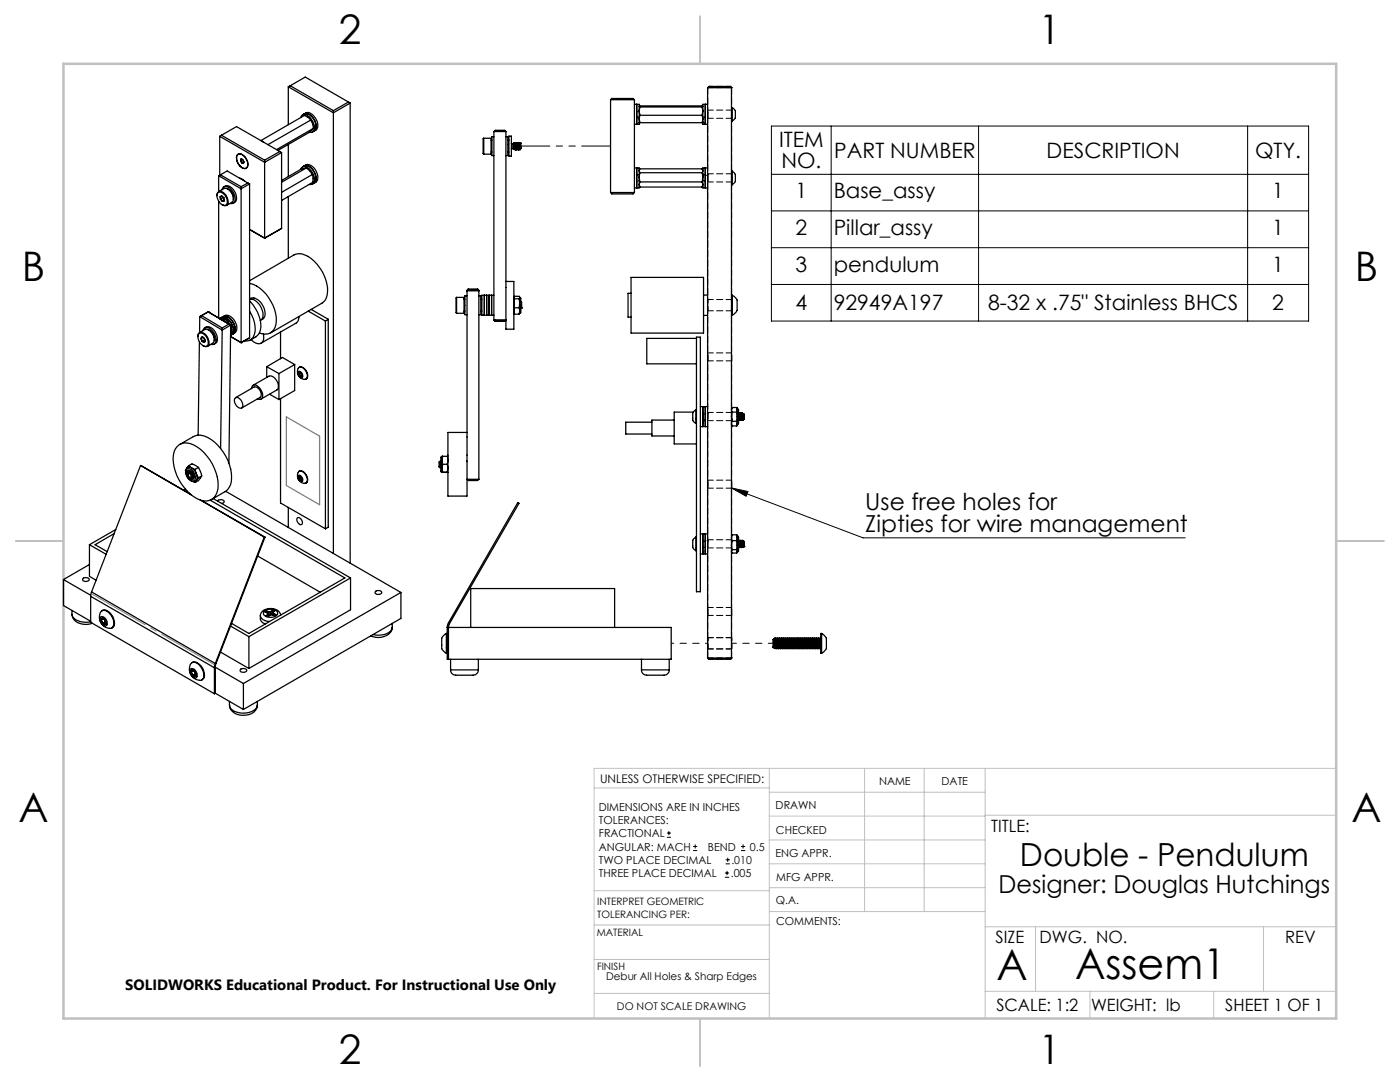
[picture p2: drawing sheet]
<svg xmlns="http://www.w3.org/2000/svg" width="279mm" height="216mm" viewBox="0 0 279 216" stroke-linecap="round" stroke-linejoin="round" font-family="sans-serif">
<g fill="none" stroke="#000" stroke-width=".2">
<path d="M154 25.2h107.2v38.9h-107.2zM154 34.8h107.2M165.9 25.2v38.9M195.3 25.2v38.9M249 25.2v38.9M154 42.1h107.2M154 49.4h107.2M154 56.8h107.2M146 97.4l3.3 .7-.4 .9zM146 97.4l26.2 9.9h64.3M133.1 167.1h.8M133.1 166.2h.8"/>
<path d="M133.5 165.8v.9M138.3 169.7h.8M138.3 168.9h.8M138.7 168.5v.8M144.7 175h.8M144.7 174.2h.8M144.8 172.4h.9M144.8 171.6h.9M145.1 173.8v.8M145.2 171.1v.9M147.9 169.7h.8M147.9 168.9h.8"/>
<path d="M148.3 168.5v.8"/>
</g>
<g fill="none" stroke="#c0c0c0" stroke-width=".2">
<path d="M118.6 157.2h34.9M153.5 153.3v49.9M153.5 158.1h43.1M172.5 153.3v28.6M184.4 153.3v28.6M196.6 153.3v49.9M266.7 153.3h-148.1v49.9M118.6 177.7h35M153.5 167.6h43.1M153.5 162.8h43.1M153.5 172.4h43.1M153.5 177.1h43.1"/>
<path d="M196.6 162.7h70.1M118.6 198.2h34.9M118.6 191.5h34.9M118.6 184.6h35M153.6 181.9h43M196.6 197.8h70.1M196.6 184.9h70.1M206.7 184.9v12.9M217.5 197.8v5.4M242.2 197.8v5.4M252.2 184.9v12.9"/>
</g>
<path d="M139.7 3.2v9.5M3.1 107.9h9.6M266.7 107.9h9.5M139.7 203.2v9.6" fill="none" stroke="#c0c0c0" stroke-width=".25"/>
<path d="M12.7 12.7h254v190.5h-254z" fill="none" stroke="#c0c0c0" stroke-width=".5"/>
<path d="M57.2 83.2l6.6 3.8v13.7l-6.6-3.8z" fill="none" stroke="#808080" stroke-width=".25"/>
<path d="M43 132.7l-24.7-14.2" fill="none" stroke="#808080" stroke-width=".2" stroke-dasharray="15.2 1.3 1.3 1.3" stroke-dashoffset="2.9"/>
<path d="M146 97.4l3.3 .7-.4 .9z" fill="#000"/>
<g fill="none" stroke="#000" stroke-width=".25">
<path d="M57.5 17.3l9 5.2 3.4-1.9M57.5 17.3v7.6M57.9 17.1l-.4 .2M57.9 17.1l8.6 5M57.9 17.1l3-1.7 8.6 5M121.8 19.9l.3-.3h4.2l.3 .3M121.8 19.9h4.8M121.8 19.9v18.5M126.6 19.9v18.5M141.2 17.5v113.8M141.2 17.5l.3-.2h4.2l.3 .2M141.2 17.5h4.8"/>
<path d="M146 17.5v113.8M43.3 39.1a.79 .79 0 0 1 .5-1 .79 .79 0 0 1 1 .5 1.99 1.99 0 0 1 .6 2.3 .72 .72 0 0 1-1.1 0M43.4 38.5a1.18 1.18 0 0 1 1.7 .8 1.3 1.3 0 0 1-.1 1.7 1.82 1.82 0 0 1-1.6-2.5zM43.6 35.1v3.1l1.1-.6a1.84 1.84 0 0 1 1.9 2.2l-.4 .6-1 .6M43.6 35.1l4.5 2.6 1.7-1M43.9 27.2l8.9 5.2 3.4-2M43.9 27.2v7.8M44 39.3v.4M44 39.7l.4 .4M44 34.9l-.4 .2M44 34.9l4.1 2.4M44 34.9l1.3-.8 4.2 2.4"/>
<path d="M44.2 27l-.3 .2M44.2 27l8.6 5M44.2 27l3-1.7 8.6 4.9M44.3 39.2a.85 .85 0 0 1 .4 .9M44.3 39.2l-.3 .1M44.3 37.9a.82 .82 0 0 1 .6-.7 .82 .82 0 0 1 .9 .3 2.74 2.74 0 0 1 1 2.8 .75 .75 0 0 1-.9 .3M44.3 39.2h.1M44.6 39.4h.1M44.6 39.4l-.6 .3M44.7 37.3l.2-.2a1.43 1.43 0 0 1 1.8 .9 1.8 1.8 0 0 1 .1 2.4l-.3 .2M44.7 39.8v.3M44.7 39.9l-.3 .2"/>
<path d="M45.3 37.6a2.05 2.05 0 0 1 1.3 2.2M47.3 30.9a1.16 1.16 0 0 1 1.8 .7 1.28 1.28 0 0 1-.1 2 2.06 2.06 0 0 1-1.7-2.7zM47.4 30.9a1.26 1.26 0 0 1 1.8 .9 1.14 1.14 0 0 1-.3 1.9 2.04 2.04 0 0 1-1.5-2.8zM47.8 35.6l.5 .1 .6 .5M48 32l.2 .5M48.1 31.7a.54 .54 0 0 1 .5 .6M48.1 31.7l-.1 .3M48.1 31.7l.3 .1-.4 .2M48.1 37.3v31.1M48.2 32.5l.3 .1M48.6 32.3l-.1 .3M48.6 32.2l-.4 .3"/>
<path d="M49.5 36.5l-1.4 .8M49.5 36.5l.3 .2M49.8 36.7v30.7M52.2 28.1l.4 .3M52.8 32v15.5M55.8 30.2l-3 1.8M55.8 30.2l.4 .2M56.2 30.4v15.2M57.5 28.8v6.4M57.5 39.2v12.3M60 33.8a.84 .84 0 0 1 1.4-.4 2.47 2.47 0 0 1 1.1 3.3l-.8 .1M60 23.5a.81 .81 0 0 1 .6-.7 .81 .81 0 0 1 .9 .3 2.87 2.87 0 0 1 1.2 2.9 .83 .83 0 0 1-1 .4"/>
<path d="M60.7 33.1a1.4 1.4 0 0 1 2.1 .6 2.05 2.05 0 0 1 .2 2.6l-.3 .2M60.7 33.1a2.26 2.26 0 0 1 2.4 2.2 1.25 1.25 0 0 1-.4 1.2M60.7 33.1a1.8 1.8 0 0 1 2.1 1.3 1.66 1.66 0 0 1-.1 2.1M60.7 22.7a2.28 2.28 0 0 1 2.4 2.5l-.1 .4-.3 .6M60.7 22.7a1.26 1.26 0 0 1 2 .5 2.09 2.09 0 0 1 .3 2.8l-.3 .2M60.7 22.7a2.36 2.36 0 0 1 2.4 2.8l-.4 .7M60.7 33.1l-.3 .2M60.7 22.7l-.3 .2M61.1 33.5l.7 .6 .5 .7M61.1 33.5l-1 .3-3.9 2.2M61.1 33.5l-4.9 2.9M62 24l.4 .7 .1 .9"/>
<path d="M62 24l-.5-.6-.8-.4-8.6 5M62 24l-8.5 4.9M62.3 34.8l.2 .6-.1 1-6.2 3.6M62.3 34.8l-6.1 3.6M62.5 25.6l-.7 .8-6.3 3.6M62.5 25.6l-7.3 4.2M62.7 36.5l-.4 .2M62.7 26.2l-.4 .2M66.5 22.1v88.4M69.5 20.4l-3 1.7M69.5 20.4l.4 .2M69.9 20.6v91.8"/>
<path d="M96.5 27.6v3.2M96.5 27.6h1.5v3.2h-1.5M96.5 27.6l-.1 .1v2.9l.1 .2M98 28h.2M98 30.3h.2M98.6 27.3h-.4v3.7h.4M98.6 26.2h2.4M98.6 26.2v37.6M98.6 26.2l.2-.2h1.9l.3 .2M101 26.2v39.5h1.6v-9.5h-1.6M101 27.3h.4v3.7h-.4M101.4 28h.2"/>
<path d="M101.4 30.3h.2M101.6 27.2h.5v4h-.5zM102.1 28.6l.1 .1M102.2 29.7h-.1M102.2 28.7v1M102.2 28.7h.2M102.2 29.7h.2M102.4 28.7v1M102.4 29.7l.2 .1M102.5 28.6l.1 1.2 .1-.1M102.5 28.6l.1 1.1M102.5 28.6l-.1 .1"/>
<path d="M102.7 28.6l.1 1.2 .2-.1M102.7 29.6l.1 .2M102.7 28.4v.2M102.7 28.4l.1 1.4M102.7 28.6h-.2l.2 1M102.7 28.4l-.1 .1M102.7 28.5l.2 1.2M102.9 28.4h.1M103 29.6l-.2-1 .1-.1 .2 1.4M103 29.6l.1 .2M103 28.5l.2 1.3M103 28.5l.1 .1"/>
<path d="M103.1 28.6l.2 1.1-.1 .2M103.1 29.9h.1M103.2 28.6l.1 1M103.3 28.5l.1 1.4 .2-.2M103.3 28.5l-.1 .1M103.3 28.4h.1M103.3 29.6l.1 .2M103.3 28.5l.2 1.3M103.3 28.5l.3 1.2M103.6 28.4h.1M103.6 29.6l-.1-1 .1-.1 .2 1.4v-.1M103.6 29.6l.1 .2"/>
<path d="M103.8 29.8h.1M103.8 29.8v.1M103.9 28.5v1.2l-.1 .1M103.9 28.5h.1M103.9 28.5v1.1zM103.9 29.7l-.3-1.2 .2 1.3M121.8 38.4h4.8M121.8 38.4l.3 .3h4.2l.3-.3M126.6 33.5h1v4h-1M126.6 20.8h1v4h-1M127.1 33.5v4zM127.1 20.8v4z"/>
<path d="M127.1 36.2h.1M127.1 22.3h-.1M127.2 34.8l-.2 .2M127.2 23.3l-.1 .2M127.5 36l.1 .1M127.5 34.8l.1 .1M127.5 22.1l.1 .1M127.5 23.3l.1 .1M127.6 24.4h.1M127.6 24.4l.1 .1M127.6 33.9l.1-.1-.1 .3 .1 .4M127.6 37.1l.1 .2"/>
<path d="M127.6 21.2l.1 .1M127.6 21.2l12.5-.1 .2 .1-.2 .1M127.7 21.3l-.1 .8 .1 .9M127.7 23l-.1 .7 .1 .8M127.7 36.3l-.1 .5 .1 .5M127.7 34.5l-.1 .7 .1 1.1M127.7 33.7h12.4l.2 .3-.2 .5M127.7 21.3h12.4M127.7 23h12.4M127.7 24.5h12.4M127.7 36.3h12.4M127.7 37.3h12.4"/>
<path d="M127.7 34.5h12.4M140.1 21.3l.2 .8-.2 .9M140.1 23l.2 .7-.2 .8M140.1 36.3l.2 .5-.2 .5M140.1 34.5l.2 .7-.2 1.1M140.2 33.8l.1 .1M140.3 24.4h.1M140.3 36h.1M140.3 34.8h.1M140.3 24.4l-.2 .1M140.3 22.1h.1M140.3 37.1l-.2 .2"/>
<path d="M140.3 23.3v.1M140.7 36.2h.1M140.8 35h.1M140.8 20.8v4zM140.8 33.5v4zM140.8 36v.2M140.8 23.2v.3M140.8 23.5h.1M141.2 34.8h.1M141.2 20.8h-.9v4h.9M141.2 33.5h-.9v4h.9M146 34.1h.1"/>
<path d="M146 36.9h.1M146 21.4h.1M146 24.2h.1M146.1 34.1l.2 .2a1.74 1.74 0 0 1 .2 2.2l-.4 .4M146.1 21.4l.4 .3a.99 .99 0 0 1 .3 1.2 1.16 1.16 0 0 1-.7 1.3M146.1 34.1v2.8M146.1 21.4v2.8M43.6 40.1v23.4M44.7 40.1h-.3M49.8 56l8.9-5.1a3.1 3.1 0 0 1 3.4 .7 8.3 8.3 0 0 1 3.2 7.2 2.15 2.15 0 0 1-1.1 1.7l-10.2 5.9M49.8 56.6a7.8 7.8 0 0 1 5.3 7.5 2.31 2.31 0 0 1-3.3 2.3M49.8 45.8l3 1.7"/>
<path d="M52.8 47.5h.1M56.2 45.6l-3.4 1.9M91.1 59.3v3.2M91.1 59.3h1.5v3.2h-1.5M91.1 59.3l-.1 .1v3l.1 .1M92.6 59.7h.2M93.2 59h-.4v3.8h.4M93.5 57.7l-.3 .2v41.1h-3.8v-12.7h3.8M93.5 57.8h1.8M93.5 57.8l-.3 .2h2.4l-.3-.2M93.5 57.7v.1M93.5 57.7h1.8"/>
<path d="M95.3 57.7v.1M95.3 57.7l.3 .2v37.7M95.6 59h.4v3.8h-.4M96 59.7h.2M96.7 58.9v4zM97.1 58.9v4M97.6 58.9v4zM98.1 58.9v4zM98.6 58.9h-2.4v4h2.4M102.6 59.4l.1 .2M102.6 59.3l.1-.2h.9l.1 .3M102.7 59.6l-.1 .9 .1 .9"/>
<path d="M102.7 59.6h.9M103.6 59.6l.1 .9M103.7 59.3h.1M103.7 59.3l.2 .2v2.9l-.2 .1M103.7 59.4v1.1M103.7 59.3v.1M103.7 59.4l-.1 .2M125.9 58.5h-.6v4.8h.6M125.9 55.4h14.5v11.1h-14.5zM140.4 58.9h.8M146 58.9h.2M146.2 58.9l.4 .3a1.43 1.43 0 0 1 .5 1.7 1.69 1.69 0 0 1-.9 2"/>
<path d="M146.2 58.9v4M39.5 67.2v-.1a.7 .7 0 0 1 .4-.7 .7 .7 0 0 1 .8 .1 2.14 2.14 0 0 1 .9 2.5 .83 .83 0 0 1-1.1 0M39.6 66.7a1.13 1.13 0 0 1 1.7 .7 1.36 1.36 0 0 1-.1 1.7 1.77 1.77 0 0 1-1.6-2.4zM39.8 68.2l-.3 18.6M39.9 63.2l-.1 3.2 1.1-.6a1.81 1.81 0 0 1 1.9 2.1l-.4 .6-1 .6M39.9 63.2l4.4 2.7M40.1 67.6l.2 .5M40.2 63l-.3 .2M40.2 63l4.1 2.4M40.3 67.3a.67 .67 0 0 1 .6 .7M40.3 67.3l-.2 .3M40.3 68.1l.4 .2"/>
<path d="M40.3 67.3h.3M40.5 66a.88 .88 0 0 1 .7-.7 .88 .88 0 0 1 .9 .4 2.53 2.53 0 0 1 .8 2.8l-.2 .2h-.6M40.5 67.3l-.4 .3M40.9 65.4a1.25 1.25 0 0 1 1.8 .5 2.35 2.35 0 0 1 .5 2.5l-.5 .3M40.9 67.8l-.6 .3M40.9 68l-.2 .3M41.5 65.8a2.02 2.02 0 0 1 1.3 2.2M41.6 62.2h.1M41.6 62.2l-1.4 .8M41.6 62.2l4.4 2.7M41.6 62.2l-1.7 1M43.9 63.6h.1"/>
<path d="M43.9 63.6a1.68 1.68 0 0 1 2 1.2M44 63.7l.4 .1 .7 .5zM44.2 63.4a1.81 1.81 0 0 1 2.1 1.3 1.6 1.6 0 0 1-.1 2.1 1.75 1.75 0 0 0-.1-2.3 1.71 1.71 0 0 0-1.9-1.1zM44.2 63.4l-.3 .2M44.3 65.4v.5M44.3 65.9l-.3 23.6M44.6 63.2a1.56 1.56 0 0 1 1.9 1 1.77 1.77 0 0 1 0 2.4 1.64 1.64 0 0 0 .1-2.1 1.87 1.87 0 0 0-2-1.3zM44.6 63.2a1.29 1.29 0 0 1 1.9 .4 2.14 2.14 0 0 1 .4 2.8l-.9 .5a1.99 1.99 0 0 0 0-1.8M44.6 63.2l-.4 .2M46 67.1l2.1 1.3M46 64.9l-.3-.2-1.4 .7M46 64.9l-1.7 1"/>
<path d="M46 64.9l-.3 27.5M47 79.4a1.33 1.33 0 0 1 1.5 1.5l-.2 .5a1.34 1.34 0 0 1-1.3-2zM47 79.3l3.7-2.1a1.4 1.4 0 0 1 1.2 2.1l-3.7 2.1M48.1 68.4h.1M49.8 62.1a5.4 5.4 0 0 1 .6 5.4 1.98 1.98 0 0 1-1.7 .6M49.8 60a7 7 0 0 1 2.2 5.8 2.71 2.71 0 0 1-2 2M49.8 67.4l-1.7 1M50.2 77.5a.73 .73 0 0 1 .5-.7 .73 .73 0 0 1 .8 .4l.4 .3a1.57 1.57 0 0 1 .2 2.1h-.7M50.5 76.9l3.2-1.8a1.88 1.88 0 0 1 1.8 2.3l-.3 .4-3.1 1.8M52 63.9a1.51 1.51 0 0 0 .8-2.2 2.92 2.92 0 0 0-2.5-2.3l-.5 .3a3 3 0 0 1 2.4 4l-.3 .2M52.6 66.6v.2a1.44 1.44 0 0 1-.7 1.8 1.92 1.92 0 0 1-1.8-.9M53.2 73.2l2.5 1.3"/>
<path d="M53.2 73.2v2.1M53.8 78.7l1.9 1M55.7 74.5v5.2M56 79.6v20.8l8.9 5.1M56 66.3v5.3M58.8 72.7v5.2l-3.1 1.8M58.8 72.7l-2.4-1.4-3.2 1.9M58.8 72.7l-3.1 1.8M59.6 73.4a1.11 1.11 0 0 1 1.6 .9 .93 .93 0 0 1-.3 1.4 1.51 1.51 0 0 1-1.3-2.3zM59.6 74.1a.81 .81 0 0 1 .7 1.3 .83 .83 0 0 1-.7-1.3zM59.6 74.6l.2 .4M59.7 63.1v.2a1.24 1.24 0 0 1-.6 1.2l-7 4"/>
<path d="M59.7 73.3l.1-.1a1.58 1.58 0 0 1 1.3 2.4M59.7 74.3l.3 .1 .3 .5M59.7 74.3l-.1 .3M59.7 74.3l.3 .1M59.8 75l.3 .1M60 74.4l.2 .4M60 74.4l-.4 .2M60.2 74.8h.1M60.2 74.8l-.4 .2M60.3 74.9l-.2 .2M61.5 62.1l3.4 2M62.1 61.7l3.4 2"/>
<path d="M64.9 64.1v41.4M65.5 63.7l-.6 .4M65.5 63.7v41.5l-.6 .3M92.6 62.1h.2M96 62.1h.2M98.6 63.8h.1M98.6 63.8l.2 .3M98.6 63.8h2.4l-.3 .3M98.8 64.1h.1M98.8 64.1h1.9M100.7 64.1h.1M102.6 62.5v.1"/>
<path d="M102.6 62.5l.1 .2M102.7 61.4l-.1 .7 .1 .6M102.7 61.4h.9M102.7 62.7h.9M103.6 61.4l.1 .7M103.7 60.5v1.6M103.7 62.1v.4M103.7 62.1l-.1 .6M103.7 62.5l-.1 .2M103.7 60.5l-.1 .9M103.9 60.7l.1 .7-.1 .2M103.9 60.4l.2 1.1"/>
<path d="M104 60.3l-.1 .1M104 60.3l.1 1.2M104.1 61.5h.1M139 67.5h-9.9v5.1h9.9M139 67.3h.8v50.8h-.8zM140.4 62.9h.8M146 62.9h.2M28 92.9l-9.7 25.2M28 92.9l10.1 5.8M28 92.9l9.9 5.6M35.3 89.1a2.64 2.64 0 0 1 3.4-.3 9.5 9.5 0 0 1 4.8 8.7 2.57 2.57 0 0 1-4.1 2 9.5 9.5 0 0 1-4.8-8.7l.4-1.2zM35.9 88.7l2.7-1.6a3.3 3.3 0 0 1 3.5 .6 9.2 9.2 0 0 1 3.9 9 2.56 2.56 0 0 1-1.1 1.4l-2.7 1.6"/>
<path d="M37 97.6l-.3 .2M37.1 93.7l-.1 .3M37.3 93.6a1.56 1.56 0 0 1 1.6 2.2l-.2 .2a1.65 1.65 0 0 1-1.4-2.4zM37.4 98l-.1 .1M37.5 94.7v-.2a.53 .53 0 0 1 .6-.1 .53 .53 0 0 1 .3 .6l-.2 .4-.3-.1M37.5 94.5v-.2a.75 .75 0 0 1 .9 .1 .75 .75 0 0 1 .1 .9l-.2 .1M37.5 94.9v-.1a.58 .58 0 0 1 .2-.9 1.16 1.16 0 0 1 .9 1.6 .7 .7 0 0 1-.9-.4M37.6 94.5a.42 .42 0 0 1 .5 .2 .42 .42 0 0 1-.3 .6l-.3-.4zM37.6 93.9l-.1 .7M37.6 92.9l.7-.3 1.3 .7M37.6 92.9l-.3 .6M37.6 92.9l.6 .4"/>
<path d="M37.7 94.1a.83 .83 0 0 1 .8 1.2M37.8 95.3h.1M37.8 95.3h.2h-.1M37.9 95.3l.7 .3M38.2 93.3a.79 .79 0 0 0-1 .1 .79 .79 0 0 0-.2 .9 1.76 1.76 0 0 0 2 1.7M38.2 93.3l.6 .5 .4 .7M38.2 93.3l.7 .4M38.5 95.3h.1M38.6 96.1l.4 .2M38.9 93.7l.3 .8M39.2 94.5l.1 .6-.1 .7M39.2 95.8l-.2 .2"/>
<path d="M39.2 94.5l.4 .8M39.2 95.8l-.2 .5M39.6 93.3l.7 1.7M39.6 93.3l-.7 .4M39.6 95.3l-.4 .5M40 99.8l12.7 7.4M40.2 99.9l12.7 7.3M40.3 95a2.8 2.8 0 0 1-1.3 1.3M40.3 95l-.7 .3M41.9 99.8l26.9 15.5-19.1 11.1-3.5-2M42.5 99.5l27.5 15.8M45 98l35 20.2"/>
<path d="M59.6 94.8a.8 .8 0 0 1 .6 1.3 .8 .8 0 0 1-.6-1.3zM59.6 95.3l.2 .4M59.7 94.1a1.6 1.6 0 0 1 1.5 2.2 1.41 1.41 0 0 1-1.6-.5 1.41 1.41 0 0 1 .1-1.7zM59.7 94.1a1.05 1.05 0 0 1 1.4 .7 1.06 1.06 0 0 1 0 1.6M59.8 95.7l.3 .2M59.8 95l.3 .3 .2 .4M59.8 95l-.2 .3M59.8 95l.2 .1M59.9 95.1l-.3 .2M60 95.1l.1 .4M60.1 95.5h.2M60.1 95.5l-.3 .2"/>
<path d="M60.3 95.7l-.2 .2M87.7 93.1v.1M87.7 93.2l.1 .1M87.8 92.1l.1 1.2M87.8 92.1l-.2 .1 .1 .9M87.8 92.1h.1M87.8 92.2l.2 1M87.8 92.1l.2 1M87.9 93.3h.1M87.9 91.9l-.1 .2M88 93.2l-.1 .1M88 91.9h.1"/>
<path d="M88 93.2h.1M88 91.9v.1M88.2 91.1l-.2 .2v2.8l.2 .1M88.2 93.5l.1 .7h-.1M88.2 91.9v1.6M88.2 93.5v.7M88.2 91.1v.8M88.2 91.9l.1 .7M88.2 91.1h.1M88.2 94.2h1.1M88.3 91.1l-.1 .8M88.3 92.6l-.1 .9"/>
<path d="M88.3 92.6h1M88.3 91.1h1.1M89.3 92.6l.1 .9-.1 .7M89.3 91.1l.1 .8-.1 .7M89.3 94.3l.1-.1zM93.1 91.9l.1 .2M93.2 95.6h2.4l-.3 .3h-1.8zM130.1 84.2h-5.2v2.4h5.2M134.5 83.8h-4.4v3.2h4.4M138.4 82.2h-3.9v6.4h4.5M138.9 81.8l-.3 .2a1.9 1.9 0 0 0-.2 2.1l.5 .4M138.9 81.8v2.7"/>
<path d="M138.9 84.5h.1M138.9 81.8h.1M139.8 85.1h1.4M139.8 81.1h1.4M140.2 82.5l.1 1.3M140.2 83.6l.1 .1M140.2 82.4l.1 .1M140.3 81.1v4zM140.3 82.5h.1M140.7 83.8v.1M140.8 81.1v4zM140.8 82.6h-.1"/>
<path d="M140.8 83.8l-.1 .1M141.2 83.6v.1M141.2 82.4v.1M146 84.7l.1 .3M146.1 83.6v.2M146.1 81.3l-.1 .5 .1 .4M146.1 82.2l-.1 .9 .1 1M146.1 84.1l-.1 .4 .1 .5M146.1 81.3l-.1 .3M146.1 81.3h.9M146.1 82.2h.9M146.1 84.1h.9"/>
<path d="M146.1 85h.9M147 84.1l.1 .4M147 82.2l.1 .9M147 81.3l.1 .5M147 81.3l.1 .3M147.1 81.6l.3 .1v2.8l-.3 .2M147.1 84.5v.2M147.1 83.1v1.4M147.1 81.8v1.3M147.1 81.6v.2M147.1 83.1l-.1 1M147.1 84.7l-.1 .3"/>
<path d="M147.1 81.8l-.1 .4M147.1 84.5l-.1 .5M147.4 83.8h.1M147.4 83.9h.1M147.4 82.8l.1 .8-.1 .3M147.5 82.4l-.1 .3 .3 1.2M147.5 82.4l.2 1.5M147.5 82.4h.1M147.5 82.4l.2 .2M147.5 82.4l.2 1.4M147.7 82.7l.1 .9M147.8 82.4l-.1 .3 .1 .9"/>
<path d="M147.8 83.6l-.1 .3M147.8 82.4l.2 1.5M147.8 82.4h.1M147.8 83.6l.2 .3M147.8 82.4l.2 .2M147.8 82.4l.2 1.4M148 82.7l.1 .9-.1 .3M148.1 82.4l-.1 .3 .3 1.2M148.1 82.4l.1 .1M148.1 82.4h.1M148.2 82.4l.1 .2M148.2 82.5l.1 1.3"/>
<path d="M148.2 82.4v.1M148.2 82.5l.1 .9M148.3 83.4v.4M148.3 83.4l.1 .3-.1 .1M148.3 83.8h.1M148.3 82.7l.1 1M148.3 82.6l.2 1M148.4 82.6l.1 1M148.4 82.6h-.1M148.4 82.6l.1 .1M148.5 83.6h.1M148.5 82.7v.9"/>
<path d="M148.5 82.7h.1M12.7 115.6l5.4 3.2M12.7 115.6v5.2l5.4 3.2M16.5 115.5l.6-.2 .5 .1 .2 .2a.77 .77 0 0 1-1.3 0zM17.9 112.6l-5.2 3M17.9 108.7l3.3 1.9M17.9 108.7v6.3l1.3 .8M18.1 119l24.7 14.2M18.1 119v5.2l24.7 14.2M18.3 118.1l-.2 .9M18.3 118.1l24.7 14.3M22.8 106.5l-3.8 2.2 2.4 1.4"/>
<path d="M23.1 105.7l-5.2 3M43.4 100a.82 .82 0 0 1 1.4 .1l-.2 .3-.4 .1M51.4 110.9l12.5 7.3M52.7 107.2l-9.7 25.2M52.7 107.2h.2M52.9 107.2l-9.8 25.2M57.5 101.2v4.1M59.4 103.3a.92 .92 0 0 1 .8 1.4 .92 .92 0 0 1-.8-1.4zM70 115.3l-20.3 11.7M70 115.3v6.4l-20.3 11.7M75 117.9l.5-.1 .6 .3a.67 .67 0 0 1-.6 .6 .67 .67 0 0 1-.7-.5zM80 118.2l-31.4 18.2"/>
<path d="M80 118.2v5.2l-31.4 18.2M138.9 107.2l-.4 .3a1.07 1.07 0 0 0-.2 1.2 1.05 1.05 0 0 0 .6 1.2M138.9 107.2v2.7M138.9 107.2h.1M138.9 109.9h.1M139.8 110.5h1.4M139.8 106.5h1.4M140.2 109l.1 .3M140.2 107.8l.1 .1M140.2 107.8l.1 .2M140.3 106.5v4zM140.8 106.5v4z"/>
<path d="M140.8 109.2l-.1 .1M140.8 107.8l-.1 .2M141.2 109v.1M141.2 107.8v.1M146 110.1v.1M146.1 106.7l-.1 .6 .1 .6M146.1 107.9l-.1 .9 .1 .9M146.1 109.7l-.1 .3 .1 .3h.9l.1-.3M146.1 106.7l-.1 .3M146.1 106.7h.9M146.1 107.9h.9M146.1 109.7h.9"/>
<path d="M147 106.7l.1 .6M147 107.9l.1 .9M147 109.7l.1 .3M147 106.7l.1 .3M147.1 107l.3 .1v2.8l-.2 .2-.1-.1M147.1 108.8v1.2M147.1 107.3v1.5M147.1 107v.3M147.1 108.8l-.1 .9M147.1 107.3l-.1 .6M147.4 108l.1-.2 .1 1.4M147.4 108l.2 1.3 .2-.3"/>
<path d="M147.4 108.2l.1 .8-.1 .3M147.4 109.2h.1M147.5 107.8h.1M147.7 108l-.2-.2 .2 1.4M147.7 108l.1 1M147.7 108.1l.1 .9M147.8 107.8l-.1 .2M147.8 107.8l.2 1.4M147.8 107.8h.1M147.8 107.8l.2 .2M148 108l.1 1-.1 .3-.2-.3M148 108.1l.3 1.2"/>
<path d="M148.1 107.8h.1M148.2 107.8l.1 .2M148.2 107.9l.1 1.3M148.2 107.9l-.2 .1M148.2 107.9l.1 1M148.3 108.9v.3M148.3 109.2h.1M148.3 108.9l.1 .2-.1 .1M148.3 108l.1 1M148.3 108.1l.2 .9M148.4 108l.1 1M148.4 108l.1 .1v.9"/>
<path d="M148.4 108h-.1M148.4 109v.1M148.5 109h.1M14.4 122.6a2.47 2.47 0 0 0 2.9 2l1.2-.2M14.4 121.8a1.77 1.77 0 0 0 1.5 2.2l1.2 .2 1-.1M20 123.2a.99 .99 0 0 1 1.4 .9v.3l-.2 .4a1.25 1.25 0 0 1-1.2-1.6zM20.2 123.8l.3 .6M20.4 121.8a2.08 2.08 0 0 1 2.2 1.8 1.35 1.35 0 0 1-.4 1.8 2.16 2.16 0 0 1-2.1-1.2 2.16 2.16 0 0 1 .3-2.4zM20.4 121.9l.1-.1a1.38 1.38 0 0 1 1.7 .8 2.13 2.13 0 0 1 .3 2.6l-.2 .1M20.4 123.4a.75 .75 0 0 1 .6 1.2M20.4 123.4l-.2 .4M20.4 123.4h.3"/>
<path d="M20.5 124.4l.5 .2M20.7 123.4l.3 .7M20.7 123.4l-.5 .4M21 124.1h.1M21 124.1l-.5 .3M21.2 124.2l-.2 .4M38 133.5a.95 .95 0 0 1 1.3 .9l.1 .4-.2 .4a1.22 1.22 0 0 1-1.2-1.7zM38.1 134.1l.4 .7M38.3 132.2a1.81 1.81 0 0 1 2.1 1.3 1.52 1.52 0 0 1-.3 2.2 2.16 2.16 0 0 1-2-1.1 2.16 2.16 0 0 1 .2-2.4zM38.3 132.2h.1a2.19 2.19 0 0 1 2.4 2.2 1.03 1.03 0 0 1-.5 1.3M38.3 133.7a.92 .92 0 0 1 .8 .8M38.3 133.7l-.2 .4"/>
<path d="M38.3 133.7l.4 .1M38.5 134.8l.4 .1M38.7 133.8l.3 .6M38.7 133.8l-.6 .3M39 134.4l.1 .1M39 134.4l-.5 .4M39.1 134.5l-.2 .4M39.1 134.6l-.2 .3M42.8 133.2v5.2M43 132.4l-.2 .8M43 132.4h.1M43 133.1l-.2 .1"/>
<path d="M43 133.1v5.2M43 138.3l-.2 .1M43 133.1l5.6 3.3M43 138.3l5.6 3.3M43.1 132.4l-.1 .7M44 130.1l5.7 3.3M45.8 139.9v.8M46 124.9l3.7 2.1M47.9 133.6l.7-.2 .4 .1 .2 .3a.77 .77 0 0 1-1.3 0zM48.6 136.4v5.2M49.7 127v6.4M51.4 139.9a1.77 1.77 0 0 1-1.7 2.3 3.3 3.3 0 0 1-3.9-1.2v-.3"/>
<path d="M52 122.8a1.31 1.31 0 0 0 1 1.7M52 122.8a1.64 1.64 0 0 0 1.8 1.2M52.8 121.9a2.02 2.02 0 0 1 2.6 .2 .99 .99 0 0 1-1.4 1.1 1.34 1.34 0 0 1-1.4-.8zM53.2 121.8l-.3 .3 .6 .3M53.2 121.8l.4 .3M53.2 121.8v.4M53.4 122.6l.1 .4M53.5 122.4l-.1 .2M53.5 122.4l.1 .6M53.6 122.1h.3M53.6 122.1v.8M53.9 122.1v.6"/>
<path d="M54.1 122l-.2 .1M54.1 122l.1 .7M54.4 121.7l.5 .2-.4 .4M54.4 121.7l-.3 .3M54.4 121.7v1M54.5 122.3l.1 .1M54.5 122.3l-.1 .4M54.6 122.4l.5 .2-.3 .3-.7-.2-.5 .3-.5-.2 .3-.2M54.6 122.4v.4M56 122.7a2.27 2.27 0 0 0-3.9-.5l-.1 .6M78.3 125.2a2.46 2.46 0 0 1-2.9 2l-1.4-.3M78.3 125.2a1.83 1.83 0 0 1-1.7 1.4l-1.2 .2-1-.2"/>
<path d="M78.3 124.4v.8M89.1 126.4l-.4 .3a1.23 1.23 0 0 0-.5 1.4v.3a1.52 1.52 0 0 0 .9 2M89.1 126.4v4M89.1 130.4h.2M89.1 126.4h.2M89.3 125.2h44.6v6.4h-44.6zM89.5 124.3l-.2 .9M89.5 124.3l13.8-24 .3 .1-13.9 24M89.5 124.3l.2 .1M89.7 124.4l-.2 .7v6.5M89.9 133.7a1.24 1.24 0 0 0 1.7 1h2a1.54 1.54 0 0 0 1.9-.8v-.2M89.9 133.7h5.6"/>
<path d="M89.9 131.6v2.1M93.9 125.2v-7.8h28.8v7.8M95.5 131.6v2.1M128 133.7a1.24 1.24 0 0 0 1.7 1h2a1.54 1.54 0 0 0 1.9-.8v-.2M128 133.7h5.6M128 131.6v2.1M133.6 131.6v2.1M141.2 131.3h4.8M141.2 131.3l.3 .3h4.2l.3-.3M154.3 129.2h.1M154.3 129.2l.3 .2M154.4 127.5l.2 1.9"/>
<path d="M154.4 127.5l-.1 .1v1.6M154.4 127.5l.1 .1M154.5 127.6l.2 1.6M154.5 127.6h.1M154.6 129.4h.1M154.7 127.4l-.2 .2M154.7 127.4l.2 2M154.7 127.4h.1M154.7 129.2l-.1 .2M154.7 129.2l.2 .2M154.7 127.4l.2 .2M154.9 127.6h.1"/>
<path d="M154.9 127.6l.2 1.6M155.1 127.4l-.2 .2M155.1 129.2l-.2 .2M155.1 129.2h.1M155.1 127.4l.2 2M155.1 127.4h.1M155.1 129.2l.2 .2M155.1 127.4l.2 .2M155.3 127.6h.1M155.3 127.6l.2 1.6M155.4 127.4l-.1 .2M155.5 127.4l-.2 .2"/>
<path d="M155.5 129.2l-.2 .2M155.5 127.4l.2 2M155.5 127.4h.1M155.5 129.2h.1M155.5 129.2l.1 .2M155.5 127.4l.2 .2M155.7 127.6l.2 1.6M155.7 127.6h.1M155.9 127.4l-.2 .2M155.9 129.2l-.2 .2M155.9 127.4l.2 2M155.9 127.4h.1"/>
<path d="M155.9 129.2h.1M155.9 129.2l.2 .2M155.9 129.2l.1 .2M155.9 127.4l.2 .2M156.1 127.6h.1M156.1 127.6l.1 1.6M156.1 127.6l.2 1.6M156.2 127.4l-.1 .2M156.2 129.2h.1M156.2 127.4l.3 2M156.2 127.4h.1M156.3 129.2l-.2 .2"/>
<path d="M156.3 129.2l.2 .2M156.3 127.4l.2 .2M156.3 127.4l.2 2M156.5 127.6h.1M156.5 127.6l.2 1.6M156.6 127.4l-.1 .2M156.7 127.4l-.2 .2M156.7 129.2l-.2 .2M156.7 129.2h.1M156.7 127.4l.1 2M156.7 127.4h.1M156.7 129.2l.1 .2"/>
<path d="M156.7 127.4l.2 .2M156.7 127.4l.2 2M156.8 127.6h.1M156.9 127.6l.2 1.6M157 127.4l-.1 .2M157.1 127.4l-.2 .2M157.1 129.2l-.3 .2M157.1 127.4l.2 2 .1-.2M157.1 127.4h.1M157.1 129.2h.1M157.1 129.2l.1 .2M157.1 127.4l.2 .2"/>
<path d="M157.1 127.4l.2 2M157.3 127.6l.1 1.6M157.3 127.6h.1M157.3 127.6l.2 1.6M157.4 127.4l-.1 .2M157.4 127.4l.3 2M157.4 127.4h.1M157.4 129.2h.1M157.5 129.2l.2 .2M157.5 129.2l.1 .2M157.5 127.4l.2 .2M157.5 127.4l.2 2"/>
<path d="M157.7 127.6l.2 1.6M157.7 127.6h.1M157.8 127.4l-.1 .2M157.8 127.4l.2 2M157.8 127.4h.1M157.9 129.2l.1 .2M157.9 127.4l.1 .2M157.9 127.4l.2 2M158 129.4l-.1-.2-.2 .2M158 127.6h.1M158 127.6l.3 1.6M158 129.4h.1"/>
<path d="M158.1 127.6l.2 1.6M158.2 127.4l-.1 .2M158.3 127.4l-.2 .2M158.3 129.2l-.2 .2M158.3 129.2h.1M158.3 127.4l.1 2M158.3 127.4h.1M158.3 129.2l.1 .2M158.3 127.4l.2 .2M158.3 127.4l.2 2M158.4 127.6h.1M158.5 127.6l.1 1.6"/>
<path d="M158.5 127.6l.2 1.6M158.6 127.4l-.1 .2M158.6 129.2l-.2 .2M158.6 127.4l.3 2 .1-.2M158.6 127.4h.1M158.6 129.2h.1M158.7 129.2l.1 .2M158.9 127.6l-.2-.2 .2 2M158.9 127.6l.1 1.6M158.9 127.6h.1M158.9 127.6l.2 1.6M159 127.4l-.1 .2"/>
<path d="M159 127.4l.2 2M159 127.4h.1M159 129.2h.1M159.1 129.2l.1 .2M159.1 127.4l.1 .2M159.1 127.4l.2 2M159.2 127.6l.3 1.6M159.2 127.6h.1M159.2 129.4h.1M159.3 127.6l.2 1.6M159.3 129.4l.2-.2 .1 .2M159.4 127.4l-.1 .2"/>
<path d="M159.4 127.4l.2 2M159.4 127.4h.1M159.5 129.2l.1 .2M159.5 127.4l.1 .2M159.5 127.4l.2 2M159.6 127.6h.1M159.6 127.6l.2 1.6M159.6 129.4h.1M159.7 127.6l.2 1.6M159.8 127.4l-.1 .2M159.8 129.2l-.1 .2M159.8 129.2h.1"/>
<path d="M159.8 127.4l.2 2M159.8 127.4h.1M159.9 129.2l.1 .2M159.9 127.4l.2 .2M159.9 127.4l.2 2M160 127.6h.1M160.1 127.6l.1 1.6M160.1 127.6l.2 1.6M160.2 127.4l-.1 .2M160.2 129.2l-.2 .2M160.2 127.4l.2 2M160.2 127.4h.1"/>
<path d="M160.2 129.2h.1M160.3 129.2l.1 .2M160.4 127.6l-.1-.2 .2 2M160.4 127.6l.2 1.6M160.4 129.4h.1M160.4 127.6h.1M160.5 127.6l.2 1.6M160.6 127.4l-.1 .2M160.6 129.2l-.1 .2M160.6 127.4l.2 2M160.6 127.4h.1M160.6 129.2h.1"/>
<path d="M160.7 129.2l.1 .2M160.7 127.4l.1 .2M160.7 127.4l.2 2M160.8 127.6l.3 1.6M160.8 127.6h.1M160.8 129.4h.1M160.9 127.6l.2 1.6M161 127.4l-.1 .2M161 127.4l.2 2M161 127.4h.1M161 129.2l-.1 .2M161 129.2l.2 .2"/>
<path d="M161.1 129.2l.1 .2M161.1 127.4l.1 .2M161.1 127.4l.2 2M161.2 127.6h.1M161.2 127.6l.2 1.6M161.2 129.4h.1M161.3 127.6l.2 1.6M161.4 127.4l-.1 .2M161.4 129.2l-.1 .2M161.4 129.2h.1M161.4 127.4l.2 2M161.4 127.4h.1"/>
<path d="M161.5 129.2l.1 .2M161.5 127.4l.1 .2M161.5 127.4l.2 2M161.6 127.6h.1M161.6 127.6l.2 1.6M161.7 127.6l.2 1.6M161.8 127.4l-.2 .2M161.8 127.4l-.1 .2M161.8 129.2l-.2 .2M161.8 127.4l.2 2M161.8 127.4h.1M161.8 129.2h.1"/>
<path d="M161.9 129.2l.1 .2M162 127.6l-.1-.2 .2 2M162 127.6l.2 1.6M162 129.4h.1M162 127.6h.1M162.1 127.6l.1 1.6M162.2 127.4l-.1 .2M162.2 129.2l-.1 .2M162.2 127.4l.2 2M162.2 127.4h.1M162.2 129.2h.1M162.2 129.2l.2 .2"/>
<path d="M162.3 127.4l.1 .2M162.3 127.4l.2 2M162.4 127.6l.3 1.6M162.4 127.6h.1M162.4 129.4h.1M162.5 127.6l.2 1.6M162.6 127.4l-.1 .2M162.6 127.4l.2 2M162.6 127.4h.1M162.6 129.2l-.1 .2M162.6 129.2l.2 .2M162.7 129.2l.1 .2"/>
<path d="M162.7 127.4l.1 .2M162.7 127.4l.2 2M162.8 127.6h.1M162.8 127.6l.2 1.6M162.8 129.4h.1M162.8 127.6l.3 1.6M163 127.4l-.2 .2M163 129.2l-.1 .2M163 129.2h.1M163 127.4l.2 2M163 127.4h.1M163.1 129.2l.1 .2"/>
<path d="M163.1 127.4l.1 .2M163.1 127.4l.2 2M163.2 127.6h.1M163.2 127.6l.2 1.6M163.3 127.6l.1 1.6M163.4 127.4l-.2 .2M163.4 127.4l-.1 .2M163.4 129.2l-.2 .2M163.4 127.4l.2 2M163.4 127.4h.1M163.4 129.2h.1M163.4 129.2l.2 .2"/>
<path d="M163.6 127.6l-.1-.2 .2 2M163.6 127.6l.2 1.6M163.6 127.6h.1M163.7 127.6l.1 1.3M163.8 127.4l-.1 .2M163.8 129.1l-.2 .3M164 126.4l.4 .3a1.43 1.43 0 0 1 .5 1.7 1.42 1.42 0 0 1-.4 1.6l-.5 .4M164 126.4v4M164 126.4h-.2v4h.2M45.8 140.7a2.36 2.36 0 0 0 2.7 2 2.35 2.35 0 0 0 2.8-2"/>
</g>
<g fill="none" stroke="#000" stroke-width=".2" stroke-dasharray="1.3 .6">
<path d="M141.2 17.5l.3-.3M141.2 17.5h.1M141.5 17.2h.1M145.8 17.2l.2 .3M145.8 17.2h.1M146 17.5h.1M141.2 23.6v-1.6v1.6M141.2 36.3v-1.6v1.6M146 23.6v-1.6v1.6M146 36.3v-1.6v1.6M141.2 72v-1.6v1.6M146 72v-1.6v1.6"/>
<path d="M141.2 82.3v1.6v-1.6M141.2 97.4v-1.6v1.6M146 82.3v1.6v-1.6M146 97.4v-1.6v1.6M141.2 107.7v1.6v-1.6M146 107.7v1.6v-1.6M141.2 122.8v-1.6v1.6M141.2 131.3l.3 .2M141.2 131.3h.1M141.5 131.5h.1M145.8 131.5l.2-.2M145.8 131.5h.1"/>
<path d="M146 131.3h.1M146 122.8v-1.6v1.6"/>
</g>
<path d="M141.2 62v-2.2v2.2M146 62v-2.2v2.2M141.2 129.5v-2.3v2.3M146 129.5v-2.3v2.3" fill="none" stroke="#000" stroke-width=".2" stroke-dasharray="1.3 .6" stroke-dashoffset=".3"/>
<path d="M145.8 17.2h-4.3M141.5 131.5h4.3" fill="none" stroke="#000" stroke-width=".2" stroke-dasharray="1.3 .6" stroke-dashoffset=".4"/>
<g fill="none" stroke="#000" stroke-width=".2" stroke-dasharray="1.3 .6" stroke-dashoffset=".2">
<path d="M141.2 17.5h4.8M141.2 23.6h4.8M141.2 36.3h4.8M146 22h-4.8M146 34.7h-4.8M146 59.8h-4.8M141.2 72h4.8M141.2 62h4.8M146 70.4h-4.8M141.2 83.9h4.8M141.2 97.4h4.8M146 82.3h-4.8"/>
<path d="M146 95.8h-4.8M141.2 109.3h4.8M146 107.7h-4.8M141.2 129.5h4.8M141.2 122.8h4.8M146 131.3h-4.8M146 127.2h-4.8M146 121.2h-4.8"/>
</g>
<path d="M141.2 131.3v-113.8M146 131.3v-113.8" fill="none" stroke="#000" stroke-width=".2" stroke-dasharray="1.3 .6" stroke-dashoffset="-.1"/>
<path d="M96.5 27.6v3.1" fill="none" stroke="#000" stroke-width=".2" stroke-dasharray="6.3 1.3 1.3 1.3 1.3 1.3"/>
<path d="M121.9 29.1h-17.9" fill="none" stroke="#000" stroke-width=".2" stroke-dasharray="6.3 1.3 1.3 1.3 1.3 1.3" stroke-dashoffset=".6"/>
<path d="M154.3 128.4h-8.3" fill="none" stroke="#000" stroke-width=".2" stroke-dasharray="6.3 1.3 1.3 1.3 1.3 1.3" stroke-dashoffset="5.4"/>
<path d="M141.2 128.4h-7.2" fill="none" stroke="#000" stroke-width=".2" stroke-dasharray="6.3 1.3 1.3 1.3 1.3 1.3" stroke-dashoffset="5.9"/>
<g font-size="8.5">
<text x="198.9" y="195.5">A</text>
<text x="214.5" y="195.4">Assem1</text>
</g>
<g font-size="8.1">
<text x="67.6" y="8.9">2</text>
<text x="207.3" y="8.9">1</text>
<text x="4.4" y="56.2">B</text>
<text x="270.4" y="56.2">B</text>
<text x="3.7" y="164.1">A</text>
<text x="269.7" y="164.1">A</text>
<text x="67.6" y="212.4">2</text>
<text x="207.3" y="212.4">1</text>
</g>
<text font-size="6.3" x="203.6" y="172.9">Double - Pendulum</text>
<text font-size="4.9" x="199.3" y="178.1">Designer: Douglas Hutchings</text>
<g font-size="4.7">
<text x="172.7" y="101.7">Use free holes for</text>
<text x="172.7" y="106.2">Zipties for wire management</text>
</g>
<g font-size="4.2">
<text x="155.5" y="29.4">ITEM</text>
<text x="155.9" y="33.5">NO.</text>
<text x="166.5" y="31.5">PART NUMBER</text>
<text x="208.9" y="31.5">DESCRIPTION</text>
<text x="250.5" y="31.5">QTY.</text>
<text x="158.8" y="39.6">1</text>
<text x="166.4" y="39.6">Base_assy</text>
<text x="253.9" y="39.6">1</text>
<text x="158.8" y="46.9">2</text>
<text x="166.4" y="46.9">Pillar_assy</text>
<text x="253.9" y="46.9">1</text>
<text x="158.8" y="54.2">3</text>
<text x="166.4" y="54.2">pendulum</text>
<text x="253.9" y="54.2">1</text>
<text x="158.8" y="61.9">4</text>
<text x="166.4" y="61.9">92949A197</text>
<text x="197.2" y="61.9">8-32 x .75&quot; Stainless BHCS</text>
<text x="253.9" y="61.9">2</text>
</g>
<g font-size="3.4">
<text x="197.8" y="166">TITLE:</text>
<text x="198.7" y="188.1">SIZE</text>
<text x="207.5" y="188.1">DWG. NO.</text>
<text x="256.5" y="188.2">REV</text>
<text x="198.8" y="201.7">SCALE: 1:2</text>
<text x="217.7" y="201.8">WEIGHT: lb</text>
<text x="244.5" y="201.7">SHEET 1 OF 1</text>
</g>
<text font-size="3" x="25" y="197.6">SOLIDWORKS Educational Product. For Instructional Use Only</text>
<text font-size="2.4" x="119.8" y="156.2">UNLESS OTHERWISE SPECIFIED:</text>
<g font-size="2.2">
<text x="119.5" y="161.8">DIMENSIONS ARE IN INCHES</text>
<text x="154.8" y="161.4">DRAWN</text>
<text x="175.4" y="156.6">NAME</text>
<text x="187.9" y="156.7">DATE</text>
<text x="119.5" y="164.4">TOLERANCES:</text>
<text x="119.5" y="167.1">FRACTIONAL</text>
<text x="154.9" y="166.3">CHECKED</text>
<text x="119.5" y="172.4">TWO PLACE DECIMAL</text>
<text x="119.5" y="169.7">ANGULAR: MACH</text>
<text x="141.3" y="169.7">BEND</text>
<text x="146" y="172.4">.010</text>
<text x="149.6" y="169.7">0.5</text>
<text x="154.8" y="171">ENG APPR.</text>
<text x="119.5" y="175">THREE PLACE DECIMAL</text>
<text x="145.8" y="175">.005</text>
<text x="154.9" y="175.7">MFG APPR.</text>
<text x="154.9" y="180.4">Q.A.</text>
<text x="154.9" y="184.6">COMMENTS:</text>
</g>
<g font-size="2.1">
<text x="121" y="195.6">Debur All Holes &amp; Sharp Edges</text>
<text x="123.1" y="201.6">DO NOT SCALE DRAWING</text>
</g>
<g font-size="2">
<text x="119.2" y="180.6">INTERPRET GEOMETRIC</text>
<text x="119.2" y="183.1">TOLERANCING PER:</text>
<text x="119.1" y="186.7">MATERIAL</text>
<text x="119.1" y="193.5">FINISH</text>
</g>
</svg>
